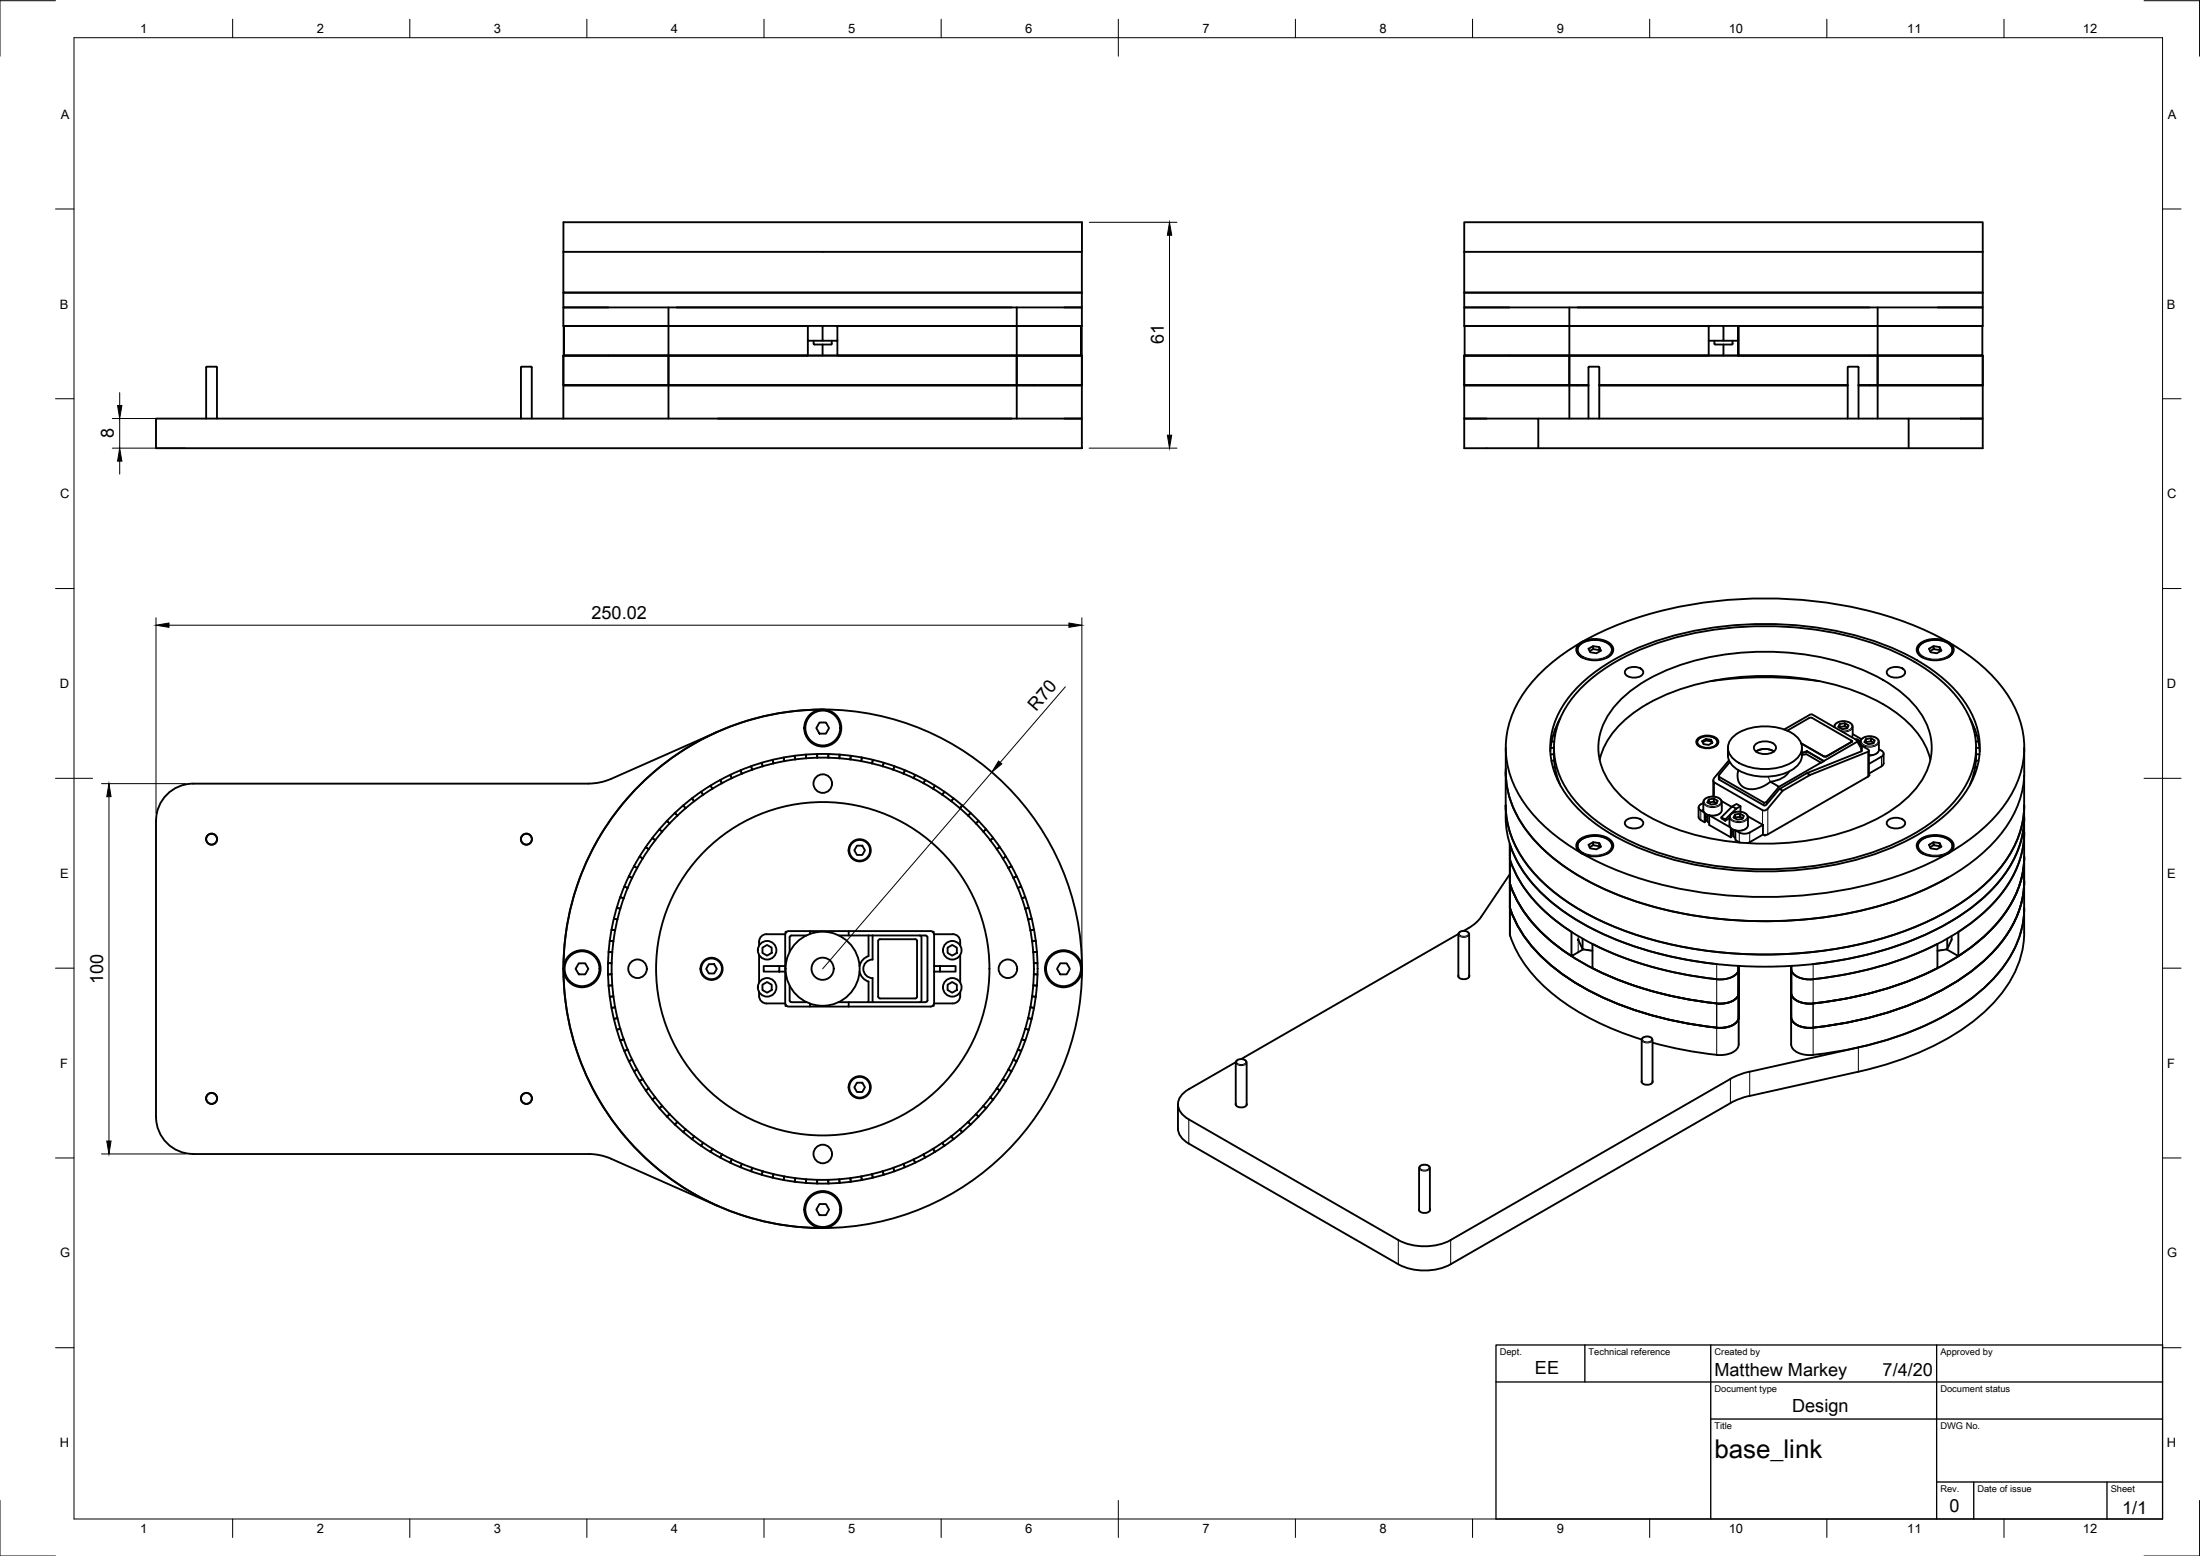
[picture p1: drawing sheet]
<svg xmlns="http://www.w3.org/2000/svg" width="594mm" height="420mm" viewBox="0 0 594 420" stroke-linecap="round" stroke-linejoin="round" font-family="sans-serif">
<!-- layer: Visible -->
<g fill="none" stroke="#000" stroke-width=".51">
<path d="M152.1 79h140v4h-140zM152.1 68v-8h140.1v8h-140.1v11h140v-11M395.4 68h140M395.4 68v11h140v-11M395.4 68v-8h140v8M395.4 79h140v4h-140zM55.9 99h2.5l.2 .2v13.8M55.9 99l-.2 .2v13.8M152.3 88h28.2M152.3 96v-8v8h28.2M164.3 83h-12.2v5h28.4M180.5 96h-28.4v8h28.4"/>
<path d="M180.5 96h94.1M180.5 96v8h94.1v-8M180.5 88h37.6v8h-37.6M180.5 88h94.1M180.5 83v13M182.7 83h90.5M218.3 88l-.2 .2M219.7 92v.8l.2 .2M222.1 88v4h-3.9l-.1-.2M222.1 93v3M224.6 92v.8a3.5 3.5 0 0 1-2.4 .2h-2.3M225.9 88l.2 .2"/>
<path d="M226.1 91.8l-.1 .2h-3.9M274.6 88h-48.5v8h48.5M274.6 96h17.5v8h-17.5M274.6 88h17.4v8v-8M274.6 96h17.4M274.6 83v13M287.4 83h4.7v5h-17.5M407.6 83h-12.2v5h28.4M423.8 96h83.2M423.8 88h83.2h-37.6v8v-8v8h37.6M423.8 88h37.6v8h-37.6M423.8 96h-28.4v8h28.4"/>
<path d="M423.8 88h-28.3v8h28.3M423.8 83v30M426 83h78.8M461.6 88l-.2 .2M463 92v.8a3.4 3.4 0 0 0 2.4 .2h.9a1.61 1.61 0 0 0 1.6-.2l-.1-.8M465.4 88v4l-4-.1M465.4 93v3M469.2 88l.2 .2M469.4 91.8l-.1 .2h-3.9M507 96h28.4v8h-28.4M507 83v21M523.2 83h12.2v5h-28.4h28.3v8h-28.3"/>
<path d="M42.1 113h250v8h-250zM140.7 113v-13.8l.2-.2h2.5l.2 .2v13.8M180.5 104h-28.4v9M180.5 104h94.1M180.5 104v9M193.8 113h79.4M274.6 104h17.5v9h-4.7M274.6 104v9M401.4 113h-6v8h140v-8h-6M401.4 113h14v8M415.4 113h100v8M423.8 104h5.1"/>
<path d="M423.8 104h-28.4v9h6M428.9 113v-13.8l.2-.2h2.6l.2 .2v13.8M431.9 104h67M498.9 113l.1-13.8 .2-.2h2.5l.2 .2v13.8M501.9 104h2.9M504.8 104h2.2M504.8 104h2.2v9M507 104h28.4v9h-6M515.4 113h14M426.5 173.8a7.1 7.1 0 0 1 8.8 .5 2.1 2.1 0 0 1-1.1 3.2 7.2 7.2 0 0 1-8.2-1 1.89 1.89 0 0 1 .5-2.7zM427.2 177.5l-.5-.4a2.17 2.17 0 0 1-.7-2.1 2.17 2.17 0 0 1 1.7-1.6l1.9-.6h2.1l1.8 .5 1.1 .8a2.03 2.03 0 0 1-.5 3.4M430.2 174.5l-1.2 .7 .4 .9 1.7 .3 1.2-.7-.4-1 .1 1.2"/>
<path d="M430.2 175.3l-.9 .5M431.9 174.7l-1.7-.2v.8l1.7 .2M518.4 173.8a7.1 7.1 0 0 1 8.8 .5 2.1 2.1 0 0 1-1.1 3.2 7.2 7.2 0 0 1-8.2-1 1.89 1.89 0 0 1 .5-2.7zM519.2 177.5l-.8-.5a2.17 2.17 0 0 1 1.2-3.6l2-.6h2l1.8 .5 1.1 .8a2.03 2.03 0 0 1-.5 3.4M522.1 174.5l-1.2 .7 .4 .9 1.7 .3 1.2-.7-.4-1 .1 1.2M522.1 175.3l-.9 .5M523.8 174.7l-1.7-.2v.8l1.7 .2M193.8 197.6l-28.8 12.7a15 15 0 0 1-6 1.3h-106.9a10 10 0 0 0-10 10v80M221.3 195.1h1.7l.9 1.5-.9 1.5h-1.7l-.9-1.5zM222.2 191.6a70 70 0 0 0-70.1 70 70 70 0 0 0 70.1 70M222.2 191.6a70 70 0 0 1 70 70 70 70 0 0 1-70 70M222.2 191.6a70 70 0 0 0-70 70"/>
<path d="M415.7 182a65.9 65.9 0 0 1 26.3-15.2 115.7 115.7 0 0 1 73.1 1.4 59.4 59.4 0 0 1 24.6 16.1 26.2 26.2 0 0 1 6.4 22.7 34.1 34.1 0 0 1-13.7 19.3 84.6 84.6 0 0 1-38 14.6 113.2 113.2 0 0 1-60.1-6.9 53.2 53.2 0 0 1-22.6-16.9 25 25 0 0 1 0-30.4zM419.9 198.5h-.5M420.3 196.8l-.3 .1M420.8 195.1l-.1 .1M421.3 193.9a21.1 21.1 0 0 0-2.7 9.1M426.2 185.4a59.6 59.6 0 0 1 28.6-14.5 94.8 94.8 0 0 1 56.9 4.4 44.1 44.1 0 0 1 18.7 14 20.7 20.7 0 0 1 0 25.2 44.1 44.1 0 0 1-18.7 14 93.9 93.9 0 0 1-70.2 0 44.1 44.1 0 0 1-18.6-14 20.7 20.7 0 0 1 0-25.2zM427 185.7a58.5 58.5 0 0 1 28.2-14.2 93.1 93.1 0 0 1 55.9 4.3 43.3 43.3 0 0 1 18.3 13.7 20.4 20.4 0 0 1 0 24.7 43.3 43.3 0 0 1-18.3 13.8 92.3 92.3 0 0 1-68.9 0 43.3 43.3 0 0 1-18.4-13.8 20.4 20.4 0 0 1 0-24.7zM437.2 189.4a46 46 0 0 1 22.5-11.5 73.6 73.6 0 0 1 44.1 3.4 32.5 32.5 0 0 1 15.8 12.9 16.1 16.1 0 0 1-2.2 18.7 41.8 41.8 0 0 1-21.2 12.3 73.8 73.8 0 0 1-46.8-2.7 32.5 32.5 0 0 1-15.8-12.9 16.1 16.1 0 0 1 2.2-18.7zM439.1 180.8a3.4 3.4 0 0 1 4.6 .4 1.57 1.57 0 0 1-1.8 1.7l-.6 .1a2.21 2.21 0 0 1-2.6-1.5zM458.4 199.5a4.1 4.1 0 0 1 5.5 .4 1.8 1.8 0 0 1-1.9 2.1h-1.3a2.53 2.53 0 0 1-2.7-1.7zM460.7 199.5l-1.1 .6 .4 .8 1.4 .2 1-.5-.4-.9 .3 .9M460.7 199.9l-.9 .5"/>
<path d="M462 183.9a103.1 103.1 0 0 1 29.3 0M462 199.7l-1.3-.2v.4l1.3 .3M467.8 199.2a14 14 0 0 1 12.6-2.6 8.4 8.4 0 0 1 6 4.1 4.3 4.3 0 0 1-2.7 5.3 15.3 15.3 0 0 1-15.1-.7 3.9 3.9 0 0 1-.8-6.1zM481.8 197l7-4 .5-.1 12.3 7.1-.2 .3-8.9 5.2-4.6-2.7M482.6 197.3l6-3.5h.5l10.8 6.2M495.3 196.3l.3-.8 1.2-.6 1.4-.2 1.3 .4 .8 1v2.4l-.3 .6M496.8 195.5l1.4-.2v.8l-1.4 .2zM496.8 196.3l-.1 .2M498.2 195.3l1 .6-.4 .8-1.4 .2-1-.6 .4-.8M498.2 196.1l.7 .4M499.9 200v.4l.2-.2M500.3 198.2l2.4 1.4"/>
<path d="M501 199.6h.4l1 .5M503.9 199.6l1.3-.3v.9l-1.3 .2zM505.2 199.3l1.1 .6-.4 .8-1.4 .3-1-.6 .4-.8M509.8 180.8a3.4 3.4 0 0 1 4.6 .4 1.57 1.57 0 0 1-1.8 1.7l-.6 .1a2.21 2.21 0 0 1-2.5-1.5zM531.9 193.9a21.1 21.1 0 0 1 2.7 9.1M532.4 195.1l.1 .1M532.9 196.8l.4 .1M533.3 198.5h.5M182.3 219.5l.2 .3-.3-.2M184.6 217.4l.2 .4-.4-.2M185.2 218.2l-.3-.2 .2 .3M186.9 215.5l.2 .4-.3-.3"/>
<path d="M187.5 216.3l-.3-.2 .2 .3M189.4 213.7l.2 .4-.4-.3M189.9 214.6l-.2-.3 .1 .4M191.9 212.1l.2 .4-.3-.3M192.5 213l-.3-.3 .1 .3M194.6 210.6l.1 .4-.3-.3M194.8 211.2l.2 .3M194.8 211.2l.1 .3M197.3 209.2l.1 .4-.3-.3M197.7 210.1l-.2-.3 .1 .4M199.9 208l.2 .4M200 208l.1 .4"/>
<path d="M200.4 208.9l-.2-.3 .1 .4M202.9 206.9v.4l-.2-.3M203.2 207.8l-.2-.3 .1 .4M205.8 206v.4l-.2-.4M206.1 206.9l-.2-.3v.4M208.6 205.2l.1 .4M208.7 205.2v.4M208.9 206.1l-.1-.3v.4M211.7 204.6v.4l-.2-.4M211.7 205.2l.2 .3M211.7 205.2v.4M214.7 204.1v.4l-.2-.4"/>
<path d="M214.8 205.1l-.1-.4v.4M217.7 203.8v.4l-.2-.4M217.8 204.8l-.1-.4-.1 .4M220.7 204.2l.1 .4M220.7 204.3l-.1 .3M220.7 203.6v.4l-.1-.4M223.6 203.6l.1 .4 .1-.4M223.7 204.3v.3M223.7 204.2l-.1 .4M226.6 204.8l.1-.4v.4M226.6 203.8l.1 .4 .1-.4M229.6 205.1l.1-.4v.4"/>
<path d="M229.7 204.1v.4l.1-.4M232.6 205.2v.4M232.6 205.2l-.1 .3M232.7 204.6h-.1M232.7 204.6v.4M232.8 204.6l-.2 .4M235.4 206.1l.2-.3-.1 .4M235.6 205.2v.4M235.8 205.2l-.2 .4M238.3 206.9l.2-.3-.1 .4M238.6 206l-.1 .4 .2-.4M241.1 207.8l.2-.3v.4"/>
<path d="M241.4 206.9v.4l.2-.3M243.9 208.9l.2-.3-.1 .4M244.3 208l-.1 .4 .2-.4M246.6 210.1l.3-.3-.1 .4M247.1 209.2l-.1 .4 .2-.3M249.5 211.2l-.1 .3M249.5 211.2l-.2 .3M249.8 210.6l-.1 .4 .2-.3M251.9 213l.3-.3-.2 .3M252.4 212.1l-.1 .4 .2-.3M254.4 214.6l.3-.3-.2 .4M254.9 213.7l-.1 .4 .3-.3"/>
<path d="M256.8 216.3l.3-.2-.2 .3M257.4 215.5l-.2 .4 .3-.3M259.1 218.2l.3-.2-.2 .3M259.8 217.4l-.2 .4 .3-.2M262 219.5l-.2 .3 .4-.2M406.6 217.4a28.6 28.6 0 0 0 9.5 20.4 67.8 67.8 0 0 0 29.1 15.7 115.6 115.6 0 0 0 70.5-2.6 59.7 59.7 0 0 0 23.5-15.4 27.8 27.8 0 0 0 7.4-18.1M406.6 207.5a27.4 27.4 0 0 0 7.7 19.4 63.8 63.8 0 0 0 28.4 16.8 115.5 115.5 0 0 0 72.5-1.6 76.1 76.1 0 0 0 10.9-5.2M406.6 201.9v18.8M418.7 203.7l.9 .1M418.9 205.4l.8 .1M419.3 207.1l.6 .1M419.6 202h-.9"/>
<path d="M419.6 201.9v2.1M419.6 204.1l.1 1.6M419.7 200.2l-.7 .1M419.7 205.8l.2 1.6M419.9 208.9h.3M420 207.5l.3 1.6M420.4 209.2l.4 1.6M420.6 210.6h.2M420.9 210.9l.4 1.1M432 205.2a22.8 22.8 0 0 1 9.9-13.3 59.8 59.8 0 0 1 31.8-9.3 67.1 67.1 0 0 1 34.7 7.5 25.9 25.9 0 0 1 12.6 13.9l.3 1.2M458.6 201.4l-.4-.8 .3-.9 1.1-.7 1.1-.2 1.7 .2 1 .5 .4 .8-.3 1.1M458.7 218v2.8l.3 .4 1.3 .8 .2-.1v-2.2"/>
<path d="M460 216.8a1.38 1.38 0 0 0-1.3 1.4l.2 .3 1.2 .8M460.3 215.9l.7-.5 1.1-.3 1.4 .1 .9 .5 .5 .8v2.3l-.2 .6-.7 .5-1.1 .3-1.5-.1-.9-.3-.5-.9v-2.4zM460.3 219.5v2.5M461 220v1.7M461.4 215.9l1.4-.3v.9l-1.4 .2zM461.4 216.7l-.1 .1M462.6 210.7v4.4M462.8 215.6l1 .6-.3 .8-1.4 .3-1-.6 .3-.8M462.8 216.5l.7 .4M464.1 209.5l.2 1 12.1 7 .6-.2 3.5-4.3M464.9 216.3l2.7 1.6M466.6 201.9a5.6 5.6 0 0 0 3.9 6.6 15.4 15.4 0 0 0 14-1 5.1 5.1 0 0 0 2.1-5.6"/>
<path d="M466.9 205.3l-4 4.7a.87 .87 0 0 0 0 1.3l13.1 7.5a1.2 1.2 0 0 0 1.4-.5l4-4.8 7.4-4.2M467.1 205.8l-2.9 3.5v.4l12.2 7.1 .6-.3 3.4-4.1-2.3-1.3M467.3 220l.8-.6 1.2-.2 1.3 .1 .9 .4 .5 .9v2.3l-.2 .5-.5 .5-1.2 .4h-1.4l-1.1-.5-.6-.8v-2.5zM468.5 219.9l1.4-.2v.8l-1.4 .2zM469.4 208l-.2 1.7 .3 1.4 .7 1 1.2 .8 1.1 .2 1.9-.2 1.5-.5 2.2-1.3M469.9 219.7l1 .6-.4 .8-1.4 .2-1-.6 .4-.8M470 217.7l-1.1-.6-1.1 .6M470 217.7l-1.2 .7M470 217.7v1.5M474 201a4.1 4.1 0 0 1 5.5 .5 1.8 1.8 0 0 1-1.9 2l-1.3 .1a2.53 2.53 0 0 1-2.7-1.7zM474.2 202.9a4.5 4.5 0 0 1 4.8 0M483.1 208.3a6.3 6.3 0 0 1-5 2.8"/>
<path d="M487.8 203.6l3.9 2.3-11.3 6.5M487.8 203.6l-1.2 .2M487.9 202.9l4.6 2.6-.8 .4M487.9 202.8v.1M487.9 202.8l-1.3 .4M487.9 202.9l-1.3 .4M487.9 208.8l-7.4 4.2 .9 .5M492.5 205.5h.1M493.2 204.2h-.7l-6.1-3.5 6.1 3.6M499.9 200.4l-6.7 3.9M501.6 200l1.2 2-.3 .2M502.2 201.1l2.2 1.2a.35 .35 0 0 1 .3 .4 .35 .35 0 0 1-.3 .3l-15.6 6.3"/>
<path d="M502.4 201.2l.1-1.4 .4-.4 .9-.5h2.1l1.2 .7 .3 .6-.1 2.7-.9 .7-1.7 .4M502.4 200.2l-.6 .1M502.4 200.6l-.4 .2M502.8 202.1v.7l-.3 .1-14.6 5.9 .9 .5M503.9 200.4l-.1 .2M504.7 209.4h.1M504.7 209.3l-.3 .4-27 15.6-.7 .2-.6-.1M504.7 209.2l.2 .1-.2 .1M504.7 202.7v6.6M505.2 204h-.5M505.2 200.2l.8 .4M507.4 202.3l.7 .4a.86 .86 0 0 1 .6 .8 .86 .86 0 0 1-.6 .8l-3.4 2"/>
<path d="M508.6 203.5v2.6M508.7 206.1l-.6 .8-3.4 2M532.3 210.9l-.4 1.1M532.6 210.6h-.2M532.9 209.2l-.5 1.6M533.3 207.5l-.4 1.6M533.3 208.9h-.3M533.5 205.8l-.2 1.6M533.5 200.2l.7 .1M533.6 204.1l-.1 1.6M533.6 202h.9M533.6 201.9v2.1"/>
<path d="M533.9 207.1l-.6 .1M534.3 205.4l-.8 .1M534.5 203.7l-.9 .1M546.6 209.3v42.5a28.2 28.2 0 0 1-8.6 19.4 66.7 66.7 0 0 1-29.6 16.5l-6.6 1.7M546.6 201.9v6.5a28.6 28.6 0 0 1-9.5 20.4 67.8 67.8 0 0 1-29.1 15.7 115.6 115.6 0 0 1-70.5-2.6 59.7 59.7 0 0 1-23.5-15.4 27.8 27.8 0 0 1-7.4-18.1M168.6 239.3l.4 .3-.4-.1M169.5 239.7l-.3-.1 .3 .2M169.8 236.5l.4 .3-.4-.1M170.7 237l-.3-.1 .3 .2M171.2 233.8l.4 .3-.5-.1M171.7 234.2l.4 .1M171.7 234.2l.3 .3"/>
<path d="M172.8 231.2l.3 .3-.4-.1M173.3 231.6l.2 .3M173.3 231.6l.3 .2M174.4 228.7l.3 .3-.4-.2M175.2 229.3l-.3-.2 .3 .3M176.2 226.2l.3 .3-.4-.1M177 226.8l-.3-.1 .2 .3M178.1 223.9l.3 .3-.4-.2M178.9 224.5l-.3-.2 .2 .3M180.2 221.6l.2 .4-.4-.3M180.9 222.3l-.3-.2 .2 .3M183 220.2l-.3-.2 .2 .3"/>
<path d="M231.4 228.3h1.5l.7 1.3-.7 1.3h-1.5l-.7-1.3zM261.4 220.2l.3-.2-.3 .3M263.5 222.3l.3-.2-.2 .3M264.2 221.6l-.3 .4 .4-.3M265.5 224.5l.3-.2-.2 .3M266.2 223.9l-.2 .3 .3-.2M267.4 226.8l.3-.1-.3 .3M268.1 226.2l-.2 .3 .3-.1M269.1 229.3l.3-.2-.2 .3M269.9 228.7l-.3 .3 .4-.2M271.1 231.6l-.3 .3M271.1 231.6l-.4 .2"/>
<path d="M271.6 231.2l-.3 .3 .4-.1M272.6 234.2l-.3 .3M272.6 234.2l-.4 .1M273.1 233.8l-.3 .3 .4-.1M273.6 237l.4-.1-.4 .2M274.5 236.5l-.4 .3 .5-.1M274.8 239.7h.4l-.3 .1M275.7 239.3l-.3 .3 .4-.1M406.6 220.7a28.6 28.6 0 0 0 9.5 20.4 67.8 67.8 0 0 0 29.1 15.7 115.6 115.6 0 0 0 70.5-2.7 59.7 59.7 0 0 0 23.5-15.3 27.8 27.8 0 0 0 7.4-18.1 28.2 28.2 0 0 1-9.3 20.1 67.5 67.5 0 0 1-28.3 15.7 107.5 107.5 0 0 1-19.4 3.8M407.7 236.1l-7.7 11.5a11.9 11.9 0 0 1-4.7 3.8M407.7 231.7l.1 .6M407.7 227.9l.1 24.8"/>
<path d="M407.7 230.9v.1M407.7 238.4l.1 .4M407.8 238.8a37 37 0 0 0 14.7 18.1 89.4 89.4 0 0 0 41.1 14.1M407.8 232.3a38.3 38.3 0 0 0 16.6 19.3M407.8 228.2a37 37 0 0 0 14.7 18.1 89.4 89.4 0 0 0 41.1 14M407.8 238.8a38.3 38.3 0 0 0 16.6 19.4M407.8 232.3a37 37 0 0 0 14.7 18.1 89.4 89.4 0 0 0 41.1 14M426.5 226.8a7.1 7.1 0 0 1 8.8 .5 2.1 2.1 0 0 1-1.1 3.1 7.2 7.2 0 0 1-8.2-1 1.89 1.89 0 0 1 .5-2.6zM427.2 230.5l-.5-.4a2.18 2.18 0 0 1-.6-2.3 2.18 2.18 0 0 1 1.7-1.5l1.4-.4 1.9-.2 2.1 .5 1.4 .8a2.03 2.03 0 0 1-.5 3.5M430.2 227.4l-1.2 .7 .4 1 1.7 .2 1.2-.7-.4-.9 .1 1.1M430.2 228.2l-.9 .6M431.9 227.7l-1.7-.3v.8l1.7 .3"/>
<path d="M439.1 221.5a3.4 3.4 0 0 1 4.6 .4 1.57 1.57 0 0 1-1.8 1.8h-.6a2.21 2.21 0 0 1-2.6-1.4zM461 220.5l-.5 .4M461 221.3a.72 .72 0 0 0 .6 .9M461.5 220.2v2.6l5.9 3.3 .2-.1v-2.2M461.6 220.2l5.6 3.2M464.8 220.7l3-3 1 .7-2.9 2.9zM464.8 220.7v.3l1.1 .6M465.9 221.3v.3M467 221l-1.1 .6M467.4 223.6v2.5M468.1 224v1.8M468.1 224.6l-.5 .4"/>
<path d="M468.1 225.4a.72 .72 0 0 0 .5 .9M468.5 220.7l-.1 .2M468.6 224.2v2.6l1.3 .7M468.7 224.3a3.5 3.5 0 0 0 3.8 .5l3.6-2.1v2.7l-4.3 2.3M469.9 220.5l.7 .5M472 220.4l4.1 2.4M476.3 225.4l.3 .2 .2-.1M476.5 225.5l.2 .1M509.8 221.5a3.4 3.4 0 0 1 4.6 .4 1.57 1.57 0 0 1-1.8 1.8h-.6a2.21 2.21 0 0 1-2.5-1.4zM518.4 226.8a7.1 7.1 0 0 1 8.8 .5 2.1 2.1 0 0 1-1.1 3.1 7.2 7.2 0 0 1-8.2-1 1.89 1.89 0 0 1 .5-2.6zM519.2 230.5l-.6-.4a2.15 2.15 0 0 1-.7-2.2 2.15 2.15 0 0 1 1.7-1.6l1.5-.4 2-.2 2 .5 1.4 .8a2.03 2.03 0 0 1-.5 3.5M522.1 227.4l-1.2 .7 .4 1 1.7 .2 1.2-.7-.4-.9 .1 1.1"/>
<path d="M522.1 228.2l-.9 .6M523.8 227.7l-1.7-.3v.8l1.7 .3M546.6 237.9a28.2 28.2 0 0 1-9.3 20.1 67.5 67.5 0 0 1-28.3 15.6 107.5 107.5 0 0 1-19.4 3.9M164.2 260l.4 .1M164.3 257l.5 .1h-.5M164.7 253.9l.4 .2h-.5M165 257.1l.3 .1M165.2 250.9l.4 .2h-.5M165.3 254.1l.3 .1M165.3 257.1h-.3M165.7 254.1h-.4M165.8 248l.4 .2-.4-.1"/>
<path d="M166.1 251.1h-.3l.3 .2M166.6 245l.4 .2h-.5M166.8 248.2h-.4l.3 .2M167.2 245.3h.3M167.2 245.3l.3 .2M167.5 242.2l.4 .2-.4-.1M168.5 242.5l-.4-.1 .3 .2M205 254.3v1M205 257.9v7.4M205.9 255.9l1.2-.7 1.3 .7v1.4l-1.3 .7-1.2-.7zM207 252.3h5M207 252.2a2 2 0 0 0-2 2"/>
<path d="M212.3 251.8l.6-.4h38.3a1 1 0 0 1 1 1v18.4a.98 .98 0 0 1-1 1h-38.2a1 1 0 0 1-1-1v-18.4zM212.4 251.6h-.3v.4M217.8 252.6l-4.4 .1-.2 .3v4M218.7 251.4v.8M226.5 252.6h9.1M229.2 251.4v1.2M234.5 252.6v5.6M234.5 258.2a3.6 3.6 0 0 0-2.4 2.7M235.6 252.6h12.7l.4 .2 .1 17.4-.5 .4h-12.7v-6.5a2.51 2.51 0 0 1-2.5-2.5 2.51 2.51 0 0 1 2.5-2.5zM237.2 253.8l.4-.2h9.6l.4 .2v15.3l-.2 .4-9.8 .1-.4-.2zM248.3 252.6h1.7l.4 .4v17.2l-.4 .4h-1.7M251.8 251.6h.3v.4"/>
<path d="M252.2 252.3h5.1M255.9 255.9l1.2-.7 1.3 .7v1.4l-1.3 .7-1.2-.7zM257.3 252.2a2 2 0 0 1 2 2v1.1M259.3 257.9v7.4M275.9 242.5h.4l-.4 .1M276.8 242.2l-.3 .2 .4-.1M277.2 245.3l-.4 .2M277.2 245.3h-.4M277.6 248.2h.3l-.3 .2M277.8 245l-.4 .2h.4M278.2 251.2h.4l-.4 .1M278.5 248l-.3 .2 .4-.1"/>
<path d="M278.7 254.1h.4M279 257.1h.4M279 254.1l-.3 .1M279.2 250.9l-.4 .2h.4M279.4 257.1l-.4 .1M279.7 253.9l-.4 .2h.4M280 257l-.4 .1h.4M280.1 260l-.4 .1M393.8 252.2l-58.6 33.8M407.7 244.8l.1 .6M407.8 245.4a37 37 0 0 0 14.7 18 89.4 89.4 0 0 0 41.1 14.1M407.8 252.7a37.3 37.3 0 0 0 15 18.3 74.9 74.9 0 0 0 20.5 9.7"/>
<path d="M424.3 251.7v6.5l3.2-1.8M426.2 253.7l1.2 2.6M427.4 253.5v2.8M427.4 256.3l2.6 .5M525.8 253.5v2.8l-2.6 .5M527 252.8v.9l-1.2 2.6M528.8 251.6v6.6l-3.1-1.8M528.8 258.2a39.3 39.3 0 0 0 16.4-18.7 24.1 24.1 0 0 0 1.4-8.2 28.2 28.2 0 0 1-9.3 20.1 67.5 67.5 0 0 1-28.3 15.7 107.5 107.5 0 0 1-19.4 3.8M528.8 251.6a39.3 39.3 0 0 0 16.4-18.7 24.1 24.1 0 0 0 1.4-8.1 28.2 28.2 0 0 1-9.3 20.1 67.5 67.5 0 0 1-28.3 15.7 107.5 107.5 0 0 1-19.4 3.8M152.2 261.6a70 70 0 0 0 70 70M156.3 260.1h1.7l.9 1.5-.9 1.5h-1.7l-.9-1.5zM164.2 263l.4 .1-.4 .1"/>
<path d="M164.3 266.1h.5l-.5 .1M164.6 260.1l-.4 .1M164.6 269.1h.5l-.4 .1M165.1 272.1h.5l-.4 .2M165.2 263l-.4 .1 .4 .1M165.2 260l-.4 .1 .4 .1M165.3 269.1h.4M165.3 266l-.3 .1h.3M165.6 269l-.3 .1M165.8 275h.4l-.4 .2M166.1 271.9l-.3 .1h.3M166.7 274.8l-.3 .2h.4"/>
<path d="M166.9 278l-.3 .2M167 278h-.5M167.5 277.7l-.3 .2M167.5 277.9h-.3M191.4 260.4h1.4l.8 1.2-.8 1.3h-1.4l-.7-1.3zM205 267.9v1.1M205 269a2 2 0 0 0 2 2h5M205.9 265.9l1.2-.7 1.3 .7v1.4l-1.3 .8-1.2-.8zM206.2 260.9h4.2v1.5h-4.2zM210.4 260.9h1.6M210.4 262.4h1.6M212.1 271.3v.3h.3"/>
<path d="M213.2 266.2v4l.2 .3 4.4 .1M218.7 271v.8M229.2 270.6v1.2M232.1 262.3a3.6 3.6 0 0 0 2.4 2.7v5.6h-8M234.5 270.6h1.1M252.1 271.3v.3h-.3M252.2 260.9h1.6M252.2 262.4h1.6M253.8 260.9h4.2v1.5h-4.2zM255.9 265.9l1.2-.7 1.3 .7v1.4l-1.3 .8-1.2-.8zM259.3 267.9a2.3 2.3 0 0 1-2 3.1h-5.1M276.8 277.9h.4"/>
<path d="M276.8 277.7l.4 .2M277.4 278h.4M277.4 278l.4 .2M277.6 274.8l.4 .2h-.4M278.2 271.9l.4 .1h-.4M278.6 275h-.4l.3 .2M278.7 269l.3 .1M279 266l.4 .1h-.4M279.1 269.1h-.4M279.1 260l.4 .1-.3 .1M279.2 263l.3 .1-.4 .1M279.2 272.1h-.4l.4 .2"/>
<path d="M279.7 269.1h-.4l.4 .1M279.7 260.1l.5 .1M280 266.1h-.4l.4 .1M280.2 263l-.5 .1 .4 .1M286.3 260.1h1.7l.9 1.5-.9 1.5h-1.7l-.9-1.5zM393.8 263.8v-11.6l.5-.6 .9-.2 1 .2 .5 .6v11.6M393.8 263.4a1.56 1.56 0 0 0 2.6 .7l.3-.7M463.6 264.4a97.4 97.4 0 0 1-33.6-9.5v6.6a97.8 97.8 0 0 0 33.6 9.5M469.5 260.8v21.2M469.5 274.7a4 4 0 0 1-4 2.8h-1.9M469.5 268.1a4 4 0 0 1-4 2.9h-1.9M469.5 261.6a4 4 0 0 1-4 2.8h-1.9"/>
<path d="M483.7 260.8v21.2M483.7 260.8v7.3a4 4 0 0 0 4 2.9h1.9M483.7 261.6a4 4 0 0 0 4 2.8h1.9M483.7 274.7a4 4 0 0 0 4 2.8h1.9M523.2 261.4v-6.5a97.4 97.4 0 0 1-33.6 9.5M523.2 261.4a97.4 97.4 0 0 1-33.6 9.5M167.5 280.9l.4-.1-.4 .2M168.4 280.6l-.3 .1h.4M169 283.6l-.4 .3M169 283.6l-.5 .1M169.5 283.4l-.3 .1h.3M169.8 286.5l.4-.1-.4 .3"/>
<path d="M170.7 286.1l-.3 .2 .3-.1M171.1 289.2l.5-.1-.4 .3M172 288.7l-.3 .3 .4-.1M172.7 291.8l.4-.1-.3 .3M173.5 291.3l-.2 .3M173.6 291.4l-.3 .2M174.3 294.4l.4-.2-.3 .3M175.2 293.8l-.3 .3 .3-.2M176.1 296.8l.4-.1-.3 .3M176.9 296.2l-.2 .3 .3-.1M178 299.2l.4-.2-.3 .3M178.8 298.6l-.3 .3 .4-.2"/>
<path d="M231.4 292.4h1.5l.7 1.2-.7 1.3h-1.5l-.7-1.3zM265.6 298.6l.2 .3-.3-.2M266.3 299.2l-.3-.2 .2 .3M267.4 296.2l.3 .3-.3-.1M268.2 296.8l-.4-.1 .3 .3M269.2 293.8l.2 .3-.3-.2M270 294.4l-.4-.2 .3 .3M270.7 291.4l.4 .2M270.8 291.3l.3 .3M271.7 291.8l-.4-.1 .3 .3M272.3 288.7l.3 .3-.4-.1M273.2 289.2l-.4-.1 .3 .3"/>
<path d="M273.6 286.1l.3 .2-.3-.1M274.6 286.5l-.5-.1 .4 .3M274.9 283.4l.3 .2-.4-.1M275.4 283.6l.3 .3M275.4 283.6l.4 .1M275.9 280.6l.3 .2-.3-.1M276.9 280.9l-.5-.1 .4 .2M333.7 298.4v-11.5l.3-.6 .9-.3 1.1 .2 .6 .7v11.5M333.7 286.8l-12.7 7.3a4.5 4.5 0 0 0-2.7 5.3 5.8 5.8 0 0 0 2.7 2.9l56.6 32.5a15.6 15.6 0 0 0 14.1 0l75.6-43.5M333.7 298a1.56 1.56 0 0 0 2.7 .7l.2-.7M443.3 292.3v-11.7l.5-.5 .8-.2 1.2 .2 .4 .6v11.6M443.3 291.9a1.56 1.56 0 0 0 2.7 .7l.2-.7"/>
<path d="M446.2 281.5l6.5 1.6 8.1 1.4a10.8 10.8 0 0 0 6.9-.3l1.3-1 .5-1.2M472.5 295.9a18.5 18.5 0 0 0-5.2 1.9l-75.6 43.6a15.6 15.6 0 0 1-14.1 0l-56.6-32.6a5 5 0 0 1-2.9-4.1v-6.5M472.5 289.4a18.5 18.5 0 0 0-5.2 1.9M483.7 282a4 4 0 0 0 4 2.9 87.7 87.7 0 0 0 24.8-5 62 62 0 0 0 26.7-16.6 27.5 27.5 0 0 0 7.4-18.1 28.2 28.2 0 0 1-8.6 19.4 66.7 66.7 0 0 1-29.6 16.5l-6.6 1.7M501.8 289.4l-29.3 6.5M501.8 282.9l-29.3 6.5M42.1 301.6a10 10 0 0 0 10 10h106.9a15 15 0 0 1 6 1.3l28.8 12.7M180 301.5l.4-.3-.2 .4M180.8 300.8l-.2 .3 .3-.2M182.2 303.6l.3-.2-.2 .3M182.9 302.9l-.2 .3 .3-.2M184.4 305.6l.4-.2-.2 .4"/>
<path d="M185.1 304.9l-.2 .3 .3-.2M186.8 307.6l.3-.3-.2 .4M187.4 306.8l-.2 .3 .3-.2M189.2 309.4l.3-.3-.1 .4M189.8 308.5l-.1 .4 .2-.3M191.8 311l.3-.3-.2 .4M192.3 310.2l-.1 .3 .3-.3M194.4 312.5l.3-.3-.1 .4M194.9 311.7l-.1 .3M195 311.7l-.2 .3M197.1 313.9l.3-.3-.1 .4M197.6 313l-.1 .4 .2-.3"/>
<path d="M200.1 314.8l-.1 .4M200.1 314.8l-.2 .4M200.3 314.2l-.1 .4 .2-.3M202.7 316.2l.2-.3v.4M203.1 315.3l-.1 .4 .2-.3M205.6 317.2l.2-.4v.4M205.9 316.2v.4l.2-.3M208.7 317.6v.4M208.7 317.6l-.1 .4M208.8 317v.4l.1-.3M211.5 318.6l.2-.4v.4M211.7 317.6v.4"/>
<path d="M211.9 317.7l-.2 .3M214.5 319.1l.2-.4v.4M214.7 318.1v.4M214.8 318.1l-.1 .4M217.5 319.4l.2-.4v.4M217.6 318.4l.1 .4 .1-.4M220.6 319.6l.1-.4v.4M220.6 318.6l.1 .3M220.8 318.6l-.1 .4M223.6 318.6l.1 .4M223.7 318.6v.3M223.8 319.6l-.1-.4-.1 .4"/>
<path d="M226.7 318.4v.4l-.1-.4M226.8 319.4l-.1-.4-.1 .4M229.6 318.1l.1 .4M229.7 318.1v.4M229.8 319.1l-.1-.4v.4M232.5 317.7l.1 .3M232.6 317.6v.4M232.6 318.6h.1M232.6 318.2l.2 .4M232.7 318.2v.4M235.5 317l.1 .4-.2-.3M235.6 317.6v.4"/>
<path d="M235.6 317.6l.2 .4M238.4 316.2l.1 .4-.2-.3M238.7 317.2l-.2-.4 .1 .4M241.3 315.3v.4l-.2-.3M241.6 316.2l-.2-.3v.4M244 314.2l.1 .4-.2-.3M244.4 315.2l-.2-.4 .1 .4M246.8 313l.1 .4-.3-.3M247.2 313.9l-.2-.3 .1 .4M249.3 311.7l.2 .3M249.4 311.7l.1 .3M249.9 312.5l-.3-.3 .2 .4"/>
<path d="M252 310.2l.1 .3-.2-.3M252.5 311l-.2-.3 .1 .4M254.5 308.5l.2 .4-.3-.3M255.1 309.4l-.3-.3 .1 .4M256.9 306.8l.2 .3-.3-.2M257.5 307.6l-.3-.3 .2 .4M259.2 304.9l.2 .3-.3-.2M259.9 305.6l-.3-.2 .2 .4M261.4 302.9l.2 .3-.2-.2M262.2 303.6l-.4-.2 .2 .3M263.6 300.8l.2 .3-.3-.2M264.3 301.5l-.4-.3 .3 .4"/>
<path d="M221.3 325.1h1.7l.9 1.5-.9 1.5h-1.7l-.9-1.5zM383.2 326.9v-11.6l.3-.5 .9-.3 1.2 .2 .5 .6v11.6M383.2 326.5a1.56 1.56 0 0 0 2.6 .7l.3-.7"/>
<circle cx="222.2" cy="196.6" r="4.7"/>
<circle cx="222.2" cy="196.6" r="5"/>
<circle cx="222.2" cy="211.6" r="2.51"/>
<circle cx="57.1" cy="226.6" r="1.49"/>
<circle cx="57.1" cy="226.6" r="1.47"/>
<circle cx="142.1" cy="226.6" r="1.49"/>
<circle cx="142.1" cy="226.6" r="1.47"/>
<circle cx="232.1" cy="229.6" r="2.8"/>
<circle cx="232.1" cy="229.6" r="3"/>
<circle cx="207.1" cy="256.6" r="2.51"/>
<circle cx="257.1" cy="256.6" r="2.51"/>
<circle cx="157.2" cy="261.6" r="4.7"/>
<circle cx="157.2" cy="261.6" r="5"/>
<circle cx="172.2" cy="261.6" r="2.51"/>
<circle cx="192.1" cy="261.6" r="2.8"/>
<circle cx="192.1" cy="261.6" r="3"/>
<circle cx="207.1" cy="266.6" r="2.51"/>
<circle cx="222.1" cy="261.6" r="3"/>
<circle cx="222.1" cy="261.6" r="10"/>
<circle cx="222.2" cy="261.6" r="58"/>
<circle cx="222.2" cy="261.6" r="57"/>
<circle cx="222.2" cy="261.6" r="45"/>
<circle cx="257.1" cy="266.6" r="2.51"/>
<circle cx="272.2" cy="261.6" r="2.51"/>
<circle cx="287.2" cy="261.6" r="4.7"/>
<circle cx="287.2" cy="261.6" r="5"/>
<circle cx="57.1" cy="296.6" r="1.49"/>
<circle cx="57.1" cy="296.6" r="1.47"/>
<circle cx="142.1" cy="296.6" r="1.49"/>
<circle cx="142.1" cy="296.6" r="1.47"/>
<circle cx="232.1" cy="293.6" r="2.8"/>
<circle cx="232.1" cy="293.6" r="3"/>
<circle cx="222.2" cy="311.6" r="2.51"/>
<circle cx="222.2" cy="326.6" r="4.7"/>
<circle cx="222.2" cy="326.6" r="5"/>
</g>
<!-- layer: Visible Narrow -->
<g fill="none" stroke="#000" stroke-width=".27">
<path d="M426.9 174a6.4 6.4 0 0 1 7.9 .4 1.88 1.88 0 0 1-1 2.9 6.4 6.4 0 0 1-7.3-.9 1.69 1.69 0 0 1 .4-2.4zM518.8 174a6.4 6.4 0 0 1 8 .4 1.88 1.88 0 0 1-1 2.9 6.4 6.4 0 0 1-7.4-.9 1.69 1.69 0 0 1 .4-2.4zM458.8 199.6a3.5 3.5 0 0 1 4.8 .4 1.62 1.62 0 0 1-1.9 1.8 2.74 2.74 0 0 1-3.3-1.5zM495.3 196.2v.1M495.6 196.5a1.31 1.31 0 0 1 1.5-1.7 2.42 2.42 0 0 1 3 1.3 2.48 2.48 0 0 1-3.1 1.2M500.3 196.2a2.29 2.29 0 0 1-2.6 1.5M500.3 198.4l-.3 .6M502.9 199.5a3.1 3.1 0 0 1 4.2 .3 1.43 1.43 0 0 1-1.6 1.6h-1.2a1.31 1.31 0 0 1-1.3-.5 1.31 1.31 0 0 1-.1-1.4zM459.3 218.8v2.6M460 216.6a2.8 2.8 0 0 0 3.7 1.3 1.54 1.54 0 0 0 1.3-1.3M460 218.7a2.8 2.8 0 0 0 3.7 1.3 1.54 1.54 0 0 0 1.3-1.3M460.5 215.8a3.1 3.1 0 0 1 4.2 .3 1.43 1.43 0 0 1-1.7 1.6h-1.1a1.31 1.31 0 0 1-1.4-.5 1.31 1.31 0 0 1 0-1.4z"/>
<path d="M462.9 211.3v3.8M464.3 209.8v.7M467.5 219.9a3.1 3.1 0 0 1 4.3 .3 1.43 1.43 0 0 1-1.7 1.6h-1.2a1.31 1.31 0 0 1-1.3-.5 1.31 1.31 0 0 1-.1-1.4zM476 218.8v3.9M476.3 216.7v.8M477 216.5v.8M477.4 218.3v7M477.4 209.7l.7 1.4M492.5 204.2v.1M493.2 204.2v.1M499.9 200.4h.1M501.4 200.3l1.1 1.9v.7"/>
<path d="M502.4 200.3a2.8 2.8 0 0 0 3.7 1.3 1.54 1.54 0 0 0 1.3-1.3M504.4 203v6.7M507.4 202.4a2.31 2.31 0 0 1-2.7 1.5M508.1 204.3v2.6M407.8 228.2v24.5M426.9 226.9a6.4 6.4 0 0 1 7.9 .5 1.88 1.88 0 0 1-1 2.8 6.4 6.4 0 0 1-7.3-.9 1.69 1.69 0 0 1 .4-2.4zM467 220.7a2.8 2.8 0 0 0 3.8 1.2 1.54 1.54 0 0 0 1.2-1.2M467 222.8a2.8 2.8 0 0 0 3.8 1.3 1.54 1.54 0 0 0 1.2-1.3M469.7 224.8v2.6M472.5 224.8v2.6M518.8 226.9a6.4 6.4 0 0 1 8 .5 1.88 1.88 0 0 1-1 2.8 6.4 6.4 0 0 1-7.4-.9 1.69 1.69 0 0 1 .4-2.4zM393.8 252.3a1.71 1.71 0 0 0 2.9 0"/>
<path d="M394.1 251.8a1.54 1.54 0 0 1 2.4 .3 1.45 1.45 0 0 1-2.5 0zM426.2 253.7l1.2 2.6 2.6 .4M426.2 252.8v4.3M527 253.7l-1.2 2.6-2.6 .4M463.6 260.3v24.6M469.5 260.8v21.2M483.7 260.8v21.2M489.6 260.3v24.6M333.7 286.9a1.71 1.71 0 0 0 3 0M334 286.5a1.54 1.54 0 0 1 2.4 .2 1.45 1.45 0 0 1-2.5 0zM443.3 280.8a1.71 1.71 0 0 0 3 0M443.6 280.3a1.54 1.54 0 0 1 2.4 .3 1.45 1.45 0 0 1-2.5 0z"/>
<path d="M467.3 291.3v6.6M472.5 289.4v6.5M501.8 282.9v6.5M321 302.3v6.5M383.2 315.4a1.71 1.71 0 0 0 2.9 0M383.5 315a1.54 1.54 0 0 1 2.4 .2 1.45 1.45 0 0 1-2.5 0zM377.6 334.8v6.6M391.7 334.8v6.6"/>
</g>
<!-- layer: Visible -->
<g fill="#000" stroke="#000" stroke-width=".27">
<circle cx="500.1" cy="200.2" r=".24"/>
<circle cx="426.2" cy="253.7" r=".24"/>
</g>
<!-- layer: Border -->
<g fill="none" stroke="#000" stroke-width=".27">
<path d="M15 .2h-15v15M20 10.2h564v400h-564zM62.8 5.2v5M110.7 5.2v5M158.5 5.2v5M206.3 5.2v5M254.1 5.2v5M302 5.2v10M349.8 5.2v5M397.6 5.2v5M445.5 5.2v5M493.3 5.2v5"/>
<path d="M541.1 5.2v5M579 .2h15v15M15 56.4h5M584 56.4h5M15 107.7h5M584 107.7h5M15 158.9h5M584 158.9h5M15 210.2h10M579 210.2h10M15 261.4h5M584 261.4h5"/>
<path d="M15 312.7h5M584 312.7h5M15 363.9h5M584 363.9h5M0 405.2v15h15M62.8 410.2v5M110.7 410.2v5M158.5 410.2v5M206.3 410.2v5M254.1 410.2v5M302 405.2v10M349.8 410.2v5"/>
<path d="M397.6 410.2v5M445.5 410.2v5M493.3 410.2v5M541.1 410.2v5M594 405.2v15h-15"/>
</g>
<!-- layer: TitleBlock -->
<path d="M404 363.2h180v47h-180zM404 373.2h180M428 363.2v10M462 363.2v47M523 363.2v47M462 383.2h122M523 400.2h61M533 400.2v10M569 400.2v10" fill="none" stroke="#000" stroke-width=".36"/>
<!-- layer: Dimensions -->
<g fill="none" stroke="#000" stroke-width=".27">
<path d="M294.2 60h23.6M315.8 63.5v54M30.3 113h19.8M32.3 106v3.5M32.3 113v8M30.3 121h19.8M32.3 124.5v3.5M294.1 121h23.7M42.1 166.8v52.8M45.6 168.8h243M292.1 166.8v92.8M287.7 185.5l-17.6 20.4"/>
<path d="M27.4 211.6h22.7M29.4 215.1v93M267.8 208.5l-45.7 53.1M27.4 311.6h22.7"/>
</g>
<path d="M315.8 60l.6 3.5h-1.2zM31.7 109.5h1.2l-.6 3.5zM315.2 117.5h1.2l-.6 3.5zM32.3 121l.6 3.5h-1.2zM42.1 168.8l3.5-.6v1.2zM288.6 168.2l3.5 .6-3.5 .6zM29.4 211.6l.6 3.5h-1.2zM269.6 205.5l.9 .8-2.7 2.2zM28.8 308.1h1.2l-.6 3.5z" fill="#000" stroke="#000" stroke-width=".27"/>
<text font-size="7" x="463" y="393.7">base_link</text>
<g font-size="4.9">
<text x="314.3" y="92.9" transform="rotate(-90 314.3 92.9)">61</text>
<text x="30.8" y="118.4" transform="rotate(-90 30.8 118.4)">8</text>
<text x="159.7" y="167.3">250.02</text>
<text x="279.8" y="192.2" transform="rotate(-49 279.8 192.2)">R70</text>
<text x="27.9" y="265.8" transform="rotate(-90 27.9 265.8)">100</text>
<text x="414.5" y="370.9">EE</text>
<text x="463" y="371.7">Matthew Markey</text>
<text x="508.4" y="371.7">7/4/20</text>
<text x="484" y="381.2">Design</text>
<text x="526.4" y="408.2">0</text>
<text x="573.1" y="408.8">1/1</text>
</g>
<g font-size="3.5">
<text x="37.9" y="8.9">1</text>
<text x="85.6" y="8.9">2</text>
<text x="133.4" y="8.9">3</text>
<text x="181.1" y="8.9">4</text>
<text x="229" y="8.9">5</text>
<text x="276.8" y="8.9">6</text>
<text x="324.7" y="8.9">7</text>
<text x="372.5" y="8.9">8</text>
<text x="420.4" y="8.9">9</text>
<text x="466.8" y="8.9">10</text>
<text x="515" y="8.9">11</text>
<text x="562.5" y="8.9">12</text>
<text x="16.4" y="32">A</text>
<text x="585.4" y="32">A</text>
<text x="16.2" y="83.3">B</text>
<text x="585.2" y="83.3">B</text>
<text x="16.2" y="134.6">C</text>
<text x="585.2" y="134.6">C</text>
<text x="16.2" y="185.8">D</text>
<text x="585.2" y="185.8">D</text>
<text x="16.2" y="237">E</text>
<text x="585.2" y="237">E</text>
<text x="16.2" y="288.3">F</text>
<text x="585.2" y="288.3">F</text>
<text x="16.2" y="339.6">G</text>
<text x="585.2" y="339.6">G</text>
<text x="16.2" y="390.8">H</text>
<text x="585.2" y="390.8">H</text>
<text x="37.9" y="413.9">1</text>
<text x="85.6" y="413.9">2</text>
<text x="133.4" y="413.9">3</text>
<text x="181.1" y="413.9">4</text>
<text x="229" y="413.9">5</text>
<text x="276.8" y="413.9">6</text>
<text x="324.7" y="413.9">7</text>
<text x="372.5" y="413.9">8</text>
<text x="420.4" y="413.9">9</text>
<text x="466.8" y="413.9">10</text>
<text x="515" y="413.9">11</text>
<text x="562.5" y="413.9">12</text>
</g>
<g font-size="2.5">
<text x="405" y="366">Dept.</text>
<text x="429" y="366">Technical reference</text>
<text x="463" y="366">Created by</text>
<text x="524" y="366">Approved by</text>
<text x="463" y="376">Document type</text>
<text x="524" y="376">Document status</text>
<text x="463" y="386">Title</text>
<text x="524" y="386">DWG No.</text>
<text x="524" y="403">Rev.</text>
<text x="534" y="403">Date of issue</text>
<text x="570" y="403">Sheet</text>
</g>
</svg>
